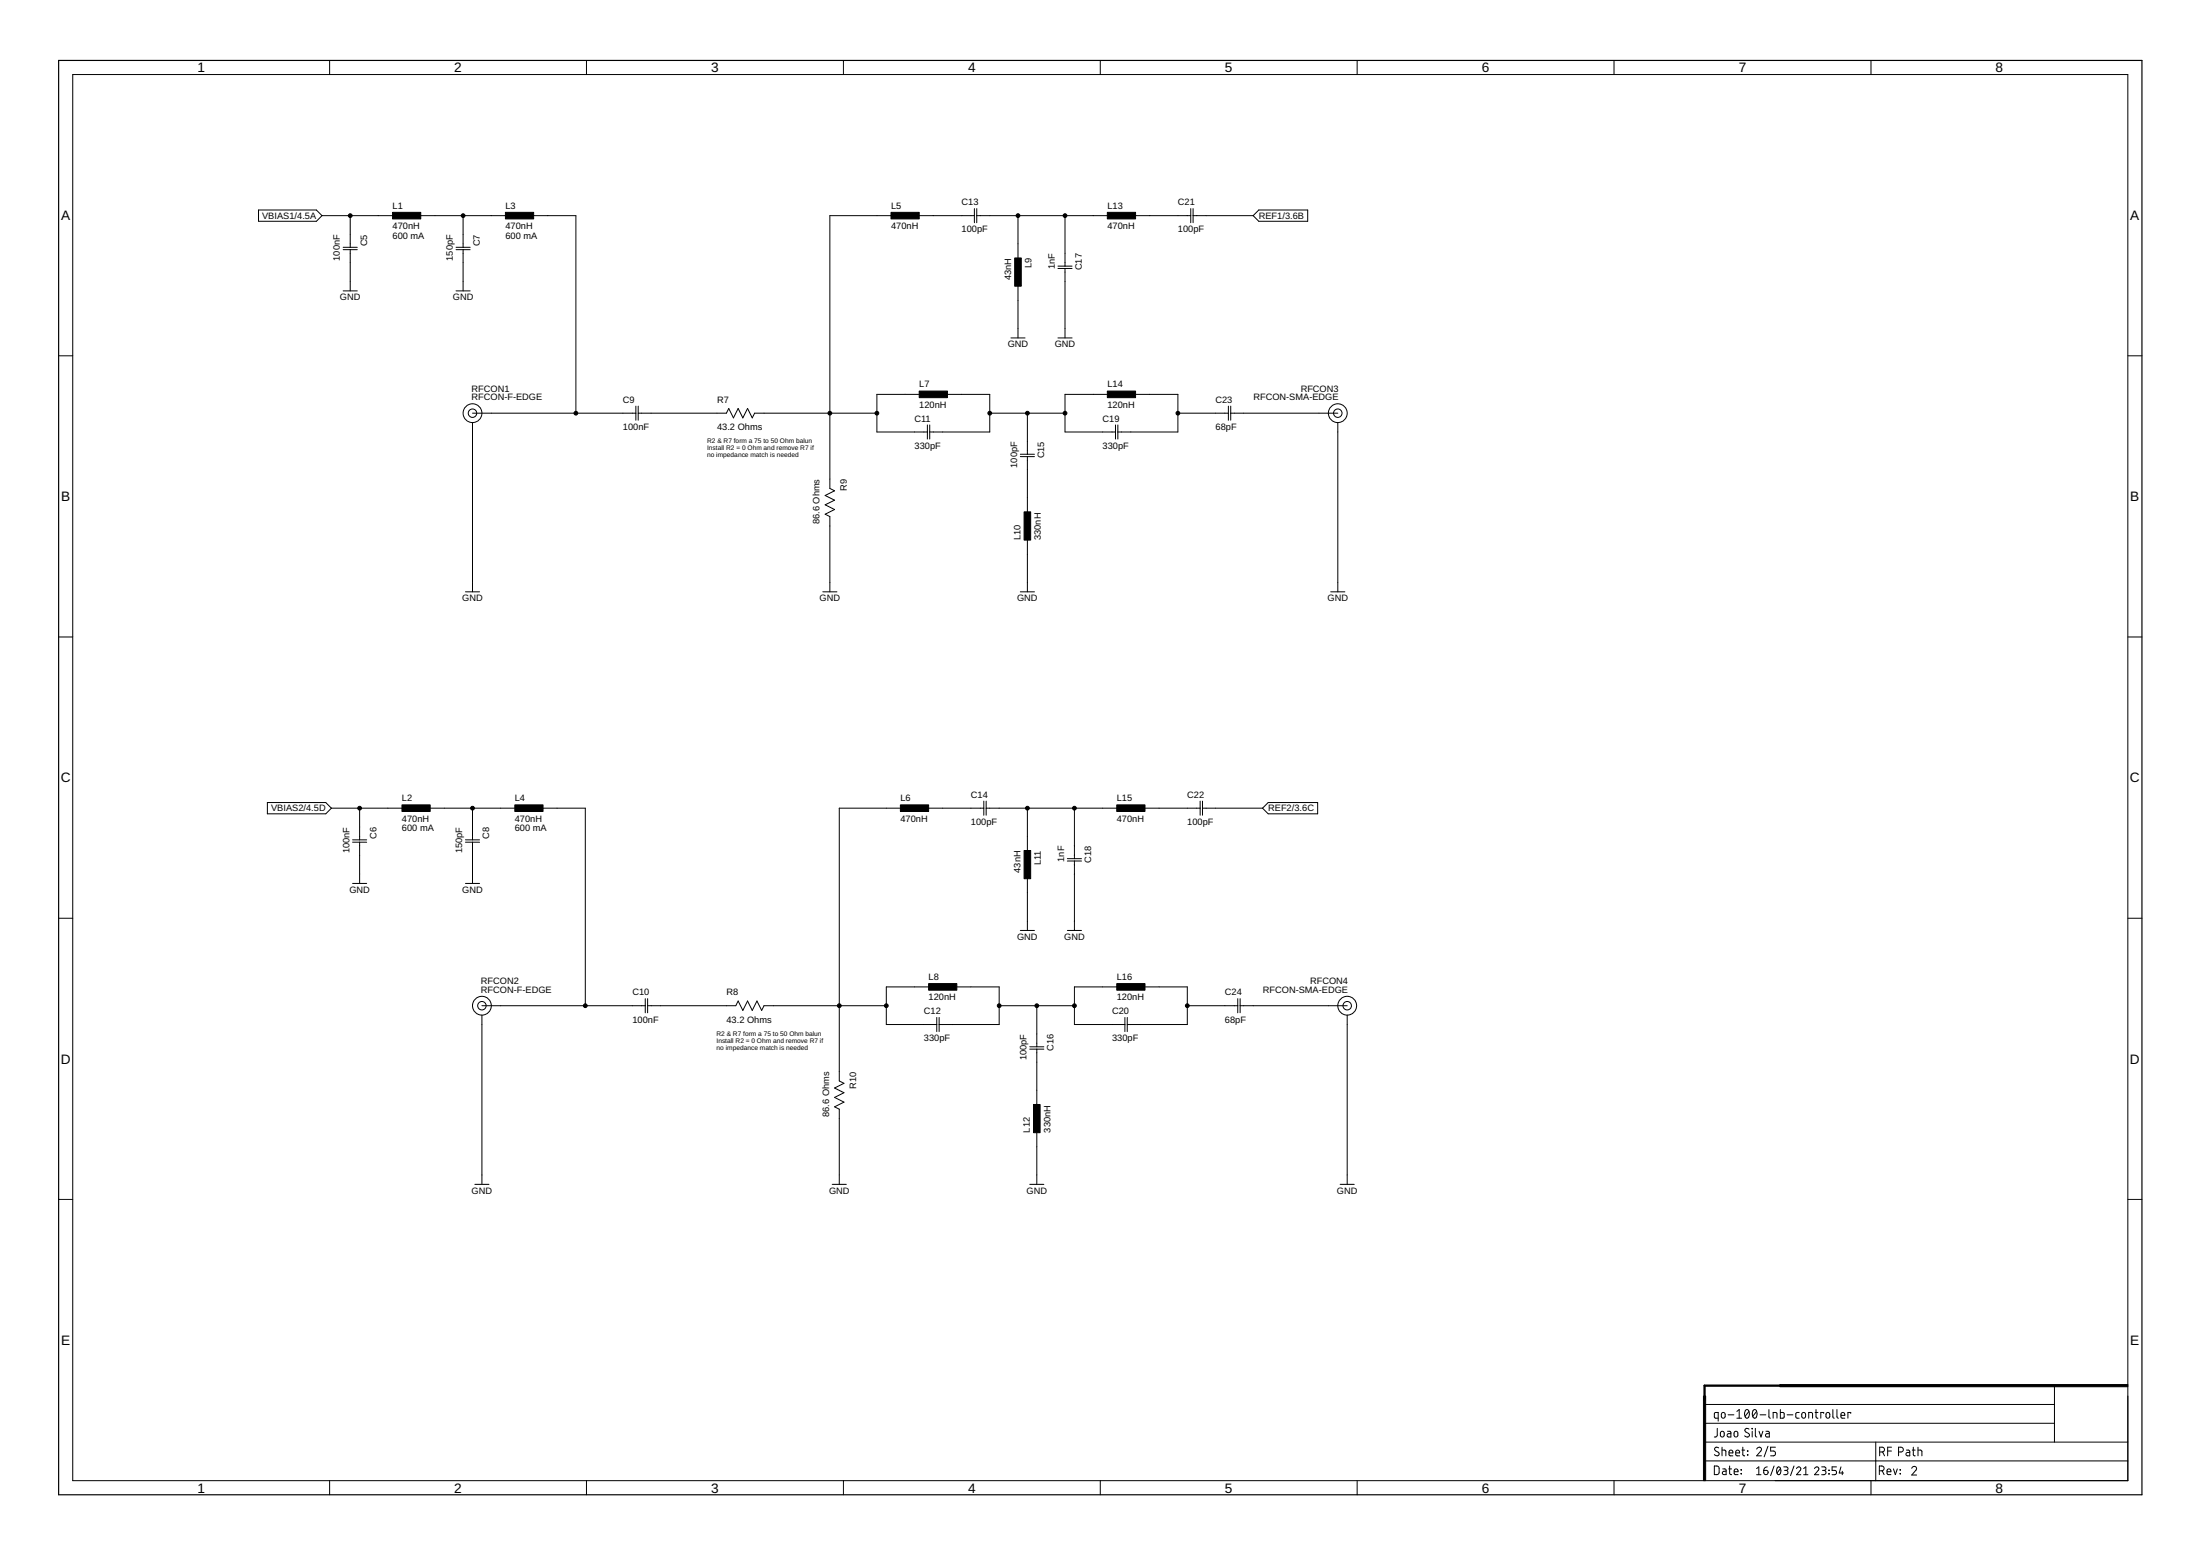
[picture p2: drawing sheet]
<svg xmlns="http://www.w3.org/2000/svg" width="594mm" height="420mm" viewBox="0 0 594 420" stroke-linecap="round" stroke-linejoin="round" font-family="sans-serif">
<g fill="none" stroke="#000" stroke-width=".27">
<path d="M89 16.3v3.8M158.4 16.3v3.8M227.8 16.3v3.8M297.1 16.3v3.8M366.5 16.3v3.8M435.8 16.3v3.8M505.2 16.3v3.8M19.6 20.1h555v379.7h-555zM69.8 56.7h15.6l1.6 1.5-1.6 1.6h-15.6zM87 58.2h20.3M94.6 58.2v8.6M112.4 58.2h25.4"/>
<path d="M125.1 58.2v8.6M142.8 58.2h12.7v53.4M241.9 58.2h-17.8v73.7l1.3 .6-2.6 1.3 2.6 1.3-2.6 1.2 2.6 1.3-2.6 1.3 1.3 .6v20.3M247 58.2h16.1M263.1 56.3v3.8M263.8 58.2h36.5M263.8 56.3v3.8M274.9 58.2v12.7M287.6 58.2v13.7M305.4 58.2h16.1M321.5 56.3v3.8M322.2 58.2h16.2"/>
<path d="M322.2 56.3v3.8M339.9 56.7h13.2v3.1h-13.2l-1.5-1.6zM92.7 66.8h3.8M92.7 67.4h3.8M92.7 78.5h3.8M94.6 67.4v11.1M123.1 66.8h3.9M123.1 67.4h3.9M123.1 78.5h3.9M125.1 67.4v11.1M274.9 76v15.2M285.7 71.9h3.8"/>
<path d="M285.7 72.5h3.8M287.6 72.5v18.7M15.8 96.1h3.8M273 91.2h3.8M285.7 91.2h3.8M574.6 96.1h3.8M127.6 111.6h44.1M127.6 114.1v45.7M171.7 109.7v3.8M172.3 111.6h23.9l.6-1.3 1.3 2.5 1.2-2.5 1.3 2.5 1.3-2.5 1.2 2.5 .7-1.2h33M172.3 109.7v3.8M249.5 106.5h-12.7v10.1h13.6"/>
<path d="M250.4 114.7v3.9M251.1 114.7v3.9M254.6 106.5h12.7v10.1h-16.2M267.3 111.6h20.3M277.4 111.6v11.1M300.3 106.5h-12.7v10.1h13.6M301.2 114.7v3.9M301.9 114.7v3.9M305.4 106.5h12.7v10.1h-16.2M318.1 111.6h13.6M331.7 109.7v3.8M332.3 111.6h29"/>
<path d="M332.3 109.7v3.8M361.3 114.1v45.7M275.5 122.7h3.8M275.5 123.3h3.8M277.4 123.3v16.2M125.7 159.8h3.8M222.2 159.8h3.8M275.5 159.8h3.8M277.4 144.6v15.2M359.3 159.8h3.9M15.8 172h3.8M574.6 172h3.8"/>
<path d="M72.2 216.7h15.8l1.5 1.5-1.5 1.6h-15.8zM89.5 218.2h20.3M97.1 218.2v8.6M114.9 218.2h25.4M127.6 218.2v8.6M145.4 218.2h12.7v53.4M244.4 218.2h-17.8v73.7l1.3 .6-2.5 1.3 2.5 1.3-2.5 1.2 2.5 1.3-2.5 1.3 1.2 .6v20.3M249.5 218.2h16.2M265.7 216.3v3.8M266.3 218.2h36.5M266.3 216.3v3.8M277.4 218.2v12.7"/>
<path d="M290.1 218.2v13.7M307.9 218.2h16.2M324.1 216.3v3.8M324.7 218.2h16.2M324.7 216.3v3.8M342.5 216.7h13.3v3.1h-13.3l-1.6-1.6zM95.2 226.8h3.8M95.2 227.4h3.8M95.2 238.5h3.8M97.1 227.4v11.1M125.7 226.8h3.8M125.7 227.4h3.8"/>
<path d="M125.7 238.5h3.8M127.6 227.4v11.1M277.4 236v15.2M288.2 231.9h3.8M288.2 232.5h3.8M290.1 232.5v18.7M15.8 247.9h3.8M275.5 251.2h3.8M288.2 251.2h3.8M574.6 247.9h3.8M130.1 271.6h44.1M130.1 274.1v45.7"/>
<path d="M174.2 269.7v3.8M174.9 271.6h23.8l.6-1.3 1.3 2.5 1.3-2.5 1.2 2.5 1.3-2.5 1.3 2.5 .6-1.2h33M174.9 269.7v3.8M252 266.5h-12.7v10.1h13.7M253 274.7v3.9M253.6 274.7v3.9M257.1 266.5h12.7v10.1h-16.2M269.8 271.6h20.3M280 271.6v11.1M302.8 266.5h-12.7v10.1h13.7M303.8 274.7v3.9M304.4 274.7v3.9"/>
<path d="M307.9 266.5h12.7v10.1h-16.2M320.6 271.6h13.6M334.2 269.7v3.8M334.9 271.6h28.9M334.9 269.7v3.8M363.8 274.1v45.7M278.1 282.7h3.8M278.1 283.3h3.8M280 283.3v16.2M128.2 319.8h3.8M224.7 319.8h3.8M278.1 319.8h3.8"/>
<path d="M280 304.6v15.2M361.9 319.8h3.8M15.8 323.9h3.8M574.6 323.9h3.8M460.3 379.2h94.5M554.8 374.2v15.2M89 399.8v3.8M158.4 399.8v3.8M227.8 399.8v3.8M297.1 399.8v3.8M366.5 399.8v3.8M435.8 399.8v3.8"/>
<path d="M460.3 394.5h114.3M460.3 389.4h114.3M460.3 384.3h94.5M462.9 395.9h.9l.4 .4v1.4l-.4 .5h-.9zM463.7 385.7v2l-.2 .2-.6 .1M464 382.9h-.8l-.2-.2v-1.1l.2-.2h.8v2.3M464.1 391a.58 .58 0 0 0-.9-.1 .58 .58 0 0 0 .1 .9l.7 .3a.54 .54 0 0 1 .2 .8 .54 .54 0 0 1-.8 .2l-.5-.3M464.7 386.7l.5-.2a.92 .92 0 0 1 .1 1.5h-.3l-.4-.3zM464.9 381.6l.5-.2a.92 .92 0 0 1 .2 1.5l-.7-.1zM465 391.6l.9 .1 .1 1.4M465 390.8v2.3M465.2 396.6l.7 .1 .2 .2v1.3h-.6a.46 .46 0 0 1-.4-.5 .46 .46 0 0 1 .4-.4h.6"/>
<path d="M466.5 386.5h.7l.2 .2v1.3h-.6a.46 .46 0 0 1-.4-.4 .46 .46 0 0 1 .4-.5h.6M466.6 382h1.6M466.8 396.6h.8M466.9 392.3h1a.54 .54 0 0 0-.3-.7 .54 .54 0 0 0-.7 .5l.1 .9 .9 .1M467.1 395.9v1.9l.1 .3 .4 .1M468.3 397.4h1a.54 .54 0 0 0-.3-.7 .54 .54 0 0 0-.7 .5l.1 .9 .9 .1M468.4 386.7l.5-.2a.92 .92 0 0 1 .1 1.5l-.6-.1zM468.7 392.3h1.1a.54 .54 0 0 0-.4-.7 .54 .54 0 0 0-.7 .5l.1 .9 1 .1M469 382.9h1.3M469 381.1l.6-.5v2.3M470.1 397.9l.2 .1zM470.1 396.8l.2 .2z"/>
<path d="M470.4 391.6h.7M470.6 390.8v2.1l.5 .2M471.4 380.8a.62 .62 0 0 1 .7-.1 .62 .62 0 0 1 .3 .8 .99 .99 0 0 1-.8 1.4 1.62 1.62 0 0 1-.2-2.1zM471.9 391.8l.1 .1zM471.9 392.8l.1 .1zM472.3 381.1l-1.1 1.3M472.3 385.9a.58 .58 0 0 0-.9-.1 .58 .58 0 0 0 0 .9l.7 .4a.58 .58 0 0 1 .1 .8 .58 .58 0 0 1-.9 0l-.2-.2M473.1 385.7l.1 .1zM473.2 386.5v1.5M473.5 380.8a.61 .61 0 0 1 .7-.1 .61 .61 0 0 1 .3 .8 .99 .99 0 0 1-.8 1.4 1.62 1.62 0 0 1-.2-2.1zM474 385.7v1.9l.4 .4M474.3 381.1l-1 1.3"/>
<path d="M474.3 396.6l.6-.5v2.1M474.3 398.2h1.2M474.4 391.3a.64 .64 0 0 1 .9-.5 .64 .64 0 0 1 .2 1l-1.1 1.3h1.3M475 386.5l.5 1.5 .5-1.5M475.3 382h1.5M476.3 397h.7a.59 .59 0 0 1 .4 .7 .59 .59 0 0 1-.6 .5 .59 .59 0 0 1-.5-.6zM476.9 386.5h.6l.3 .2v1.3h-.6a.46 .46 0 0 1-.5-.4 .46 .46 0 0 1 .5-.5h.6M477.2 396.1l-.7 .3-.2 .6M477.4 390.5l-1 2.9M477.7 380.6v2l.4 .3M478.8 382.9v-1.5l.9 .1 .1 1.4M479.1 395.9l-1 2.5"/>
<path d="M479.4 390.8h-1.3v1h.8a.66 .66 0 0 1 .5 .7 .66 .66 0 0 1-.5 .6h-.8M480 396.2a.67 .67 0 0 1 .8 .2 .67 .67 0 0 1 .1 .8 .67 .67 0 0 1-.1 .7 .67 .67 0 0 1-.8 .2 1.76 1.76 0 0 1 0-1.9zM480.8 380.6v2.3h.8l.2-.2v-1.1l-.2-.2h-.8M480.8 396.6l-1 1.1M481.7 396.1h.7a.48 .48 0 0 1 .4 .5 .48 .48 0 0 1-.4 .4h-.5M482.2 397a.58 .58 0 0 1 .6 .6 .58 .58 0 0 1-.6 .6h-.5M482.6 382h1.5M484.4 395.9l-.9 2.5M485.1 396.6a.58 .58 0 0 1 .9-.5 .58 .58 0 0 1 .1 .9l-1 1.2h1.2M485.8 381.4h-.6l-.3 .4 .2 1 .7 .1M486.7 381.6l.5-.2a.92 .92 0 0 1 .1 1.5h-.3l-.4-.3zM487 398.2h1.2"/>
<path d="M487 396.6l.6-.5v2.1M488.4 382.9v-1.5l.9 .1 .2 1.4M490 396.6a.58 .58 0 0 1 .8-.5 .58 .58 0 0 1 .2 .9l-1 1.2h1.2M490.1 381.4h.8M490.4 380.6v2l.1 .2 .4 .1M491.9 396.1h.7a.48 .48 0 0 1 .5 .5 .48 .48 0 0 1-.5 .4h-.5M492.5 381.7v-.3h-.8v1.5M492.5 397a.58 .58 0 0 1 .6 .6 .58 .58 0 0 1-.6 .6h-.6M493.2 381.6l.5-.2a.92 .92 0 0 1 .2 1.5h-.4l-.4-.3zM493.8 397.9l.2 .1zM493.8 397l.2 .1zM494.9 380.6l.1 2.1 .3 .2"/>
<path d="M495.9 396.1h-1.2v.9h.7a.59 .59 0 0 1 .5 .6 .59 .59 0 0 1-.5 .6h-.7M496 380.6v2l.4 .3M497.1 382.2h1.1a.55 .55 0 0 0-.4-.8 .55 .55 0 0 0-.7 .5l.1 .9 1 .1M497.1 396.1l-.4 1.6h1.1M497.5 397.3v.9M499.8 381.7v-.3h-.8v1.5M505.2 399.8v3.8M506.5 389.4v10.4M507.5 397.2h.6a.65 .65 0 0 0 .7-.7 .65 .65 0 0 0-.7-.6h-.6v2.3M507.6 392.1h.6a.65 .65 0 0 0 .7-.7 .65 .65 0 0 0-.7-.6h-.6v2.3M508.3 397.2l.5 1M508.4 392.1l.5 1"/>
<path d="M509.6 397.4h1a.54 .54 0 0 0-.4-.7 .54 .54 0 0 0-.6 .5l.1 .9 .9 .1M509.7 391.8h1.1M510.8 390.8h-1.1v2.3M511.3 396.6l.5 1.6 .5-1.6M512.7 392.1h.6a.65 .65 0 0 0 .7-.7 .65 .65 0 0 0-.7-.6h-.6v2.3M513.1 396.8l.1 .2zM513.1 397.9l.1 .1zM514.8 391.6h.7l.2 .3v1.2h-.6a.46 .46 0 0 1-.4-.4 .46 .46 0 0 1 .4-.5h.6M516.2 396.5a.65 .65 0 0 1 1-.5 .65 .65 0 0 1 .2 1l-1.2 1.3h1.3M516.4 391.6h.8M516.7 390.8v2.1l.5 .2M517.9 391.6l1 .1 .1 1.4"/>
<path d="M517.9 390.8v2.3"/>
<circle cx="127.6" cy="111.6" r="2.54"/>
<circle cx="127.6" cy="111.6" r="1.14"/>
<circle cx="361.3" cy="111.6" r="2.54"/>
<circle cx="361.3" cy="111.6" r="1.14"/>
<circle cx="130.1" cy="271.6" r="2.54"/>
<circle cx="130.1" cy="271.6" r="1.14"/>
<circle cx="363.8" cy="271.6" r="2.54"/>
<circle cx="363.8" cy="271.6" r="1.14"/>
</g>
<path d="M15.8 16.3h562.6v387.3h-562.6z" fill="none" stroke="#000" stroke-width=".32"/>
<g fill="#000" stroke="#000" stroke-width=".27">
<path d="M106 57.3h7.6v1.8h-7.6zM136.5 57.3h7.6v1.8h-7.6zM240.6 57.3h7.6v1.8h-7.6zM299 57.3h7.6v1.8h-7.6zM274 69.7h1.8v7.6h-1.8zM248.2 105.6h7.6v1.8h-7.6zM299 105.6h7.6v1.8h-7.6zM276.5 138.2h1.8v7.6h-1.8zM108.5 217.3h7.7v1.8h-7.7zM139 217.3h7.6v1.8h-7.6zM243.1 217.3h7.7v1.8h-7.7zM301.6 217.3h7.6v1.8h-7.6z"/>
<path d="M276.5 229.7h1.8v7.6h-1.8zM250.8 265.6h7.6v1.8h-7.6zM301.6 265.6h7.6v1.8h-7.6zM279.1 298.2h1.8v7.7h-1.8zM460 377h.6v22.8h-.6zM480.6 373.9h94v.6h-94z"/>
</g>
<path d="M523.8 374.2h-63.5v3.8" fill="none" stroke="#000" stroke-width=".61"/>
<g fill="#000" stroke="#000" stroke-width=".27">
<circle cx="94.6" cy="58.2" r=".51"/>
<circle cx="125.1" cy="58.2" r=".51"/>
<circle cx="274.9" cy="58.2" r=".51"/>
<circle cx="287.6" cy="58.2" r=".51"/>
<circle cx="155.5" cy="111.6" r=".51"/>
<circle cx="224.1" cy="111.6" r=".51"/>
<circle cx="236.8" cy="111.6" r=".51"/>
<circle cx="267.3" cy="111.6" r=".51"/>
<circle cx="277.4" cy="111.6" r=".51"/>
<circle cx="287.6" cy="111.6" r=".51"/>
<circle cx="318.1" cy="111.6" r=".51"/>
<circle cx="97.1" cy="218.2" r=".51"/>
<circle cx="127.6" cy="218.2" r=".51"/>
<circle cx="277.4" cy="218.2" r=".51"/>
<circle cx="290.1" cy="218.2" r=".51"/>
<circle cx="158.1" cy="271.6" r=".51"/>
<circle cx="226.6" cy="271.6" r=".51"/>
<circle cx="239.3" cy="271.6" r=".51"/>
<circle cx="269.8" cy="271.6" r=".51"/>
<circle cx="280" cy="271.6" r=".51"/>
<circle cx="290.1" cy="271.6" r=".51"/>
<circle cx="320.6" cy="271.6" r=".51"/>
</g>
<g font-size="3.7">
<text x="53.3" y="19.5">1</text>
<text x="122.7" y="19.5">2</text>
<text x="192" y="19.5">3</text>
<text x="261.4" y="19.5">4</text>
<text x="330.8" y="19.5">5</text>
<text x="400.2" y="19.5">6</text>
<text x="469.5" y="19.5">7</text>
<text x="538.9" y="19.5">8</text>
<text x="16.5" y="59.4">A</text>
<text x="575.3" y="59.4">A</text>
<text x="16.5" y="135.3">B</text>
<text x="575.3" y="135.3">B</text>
<text x="16.4" y="211.3">C</text>
<text x="575.2" y="211.3">C</text>
<text x="16.4" y="287.2">D</text>
<text x="575.2" y="287.2">D</text>
<text x="16.5" y="363.1">E</text>
<text x="575.3" y="363.1">E</text>
<text x="53.3" y="403">1</text>
<text x="122.7" y="403">2</text>
<text x="192" y="403">3</text>
<text x="261.4" y="403">4</text>
<text x="330.8" y="403">5</text>
<text x="400.2" y="403">6</text>
<text x="469.5" y="403">7</text>
<text x="538.9" y="403">8</text>
</g>
<g font-size="2.5">
<text x="70.8" y="59.1">VBIAS1/4.5A</text>
<text x="106" y="56.3">L1</text>
<text x="136.5" y="56.3">L3</text>
<text x="240.6" y="56.3">L5</text>
<text x="259.7" y="55.5">C13</text>
<text x="299" y="56.3">L13</text>
<text x="318.1" y="55.5">C21</text>
<text x="339.9" y="59.1">REF1/3.6B</text>
<text x="106" y="64.4">600 mA</text>
<text x="106" y="61.9">470nH</text>
<text x="136.5" y="64.4">600 mA</text>
<text x="136.5" y="61.9">470nH</text>
<text x="240.6" y="61.9">470nH</text>
<text x="259.7" y="62.8">100pF</text>
<text x="299" y="61.9">470nH</text>
<text x="318.1" y="62.8">100pF</text>
<text x="91.8" y="70.4" transform="rotate(-90 91.8 70.4)">100nF</text>
<text x="99.1" y="66.5" transform="rotate(-90 99.1 66.5)">C5</text>
<text x="122.3" y="70.4" transform="rotate(-90 122.3 70.4)">150pF</text>
<text x="129.6" y="66.5" transform="rotate(-90 129.6 66.5)">C7</text>
<text x="273" y="75.6" transform="rotate(-90 273 75.6)">43nH</text>
<text x="278.5" y="72.5" transform="rotate(-90 278.5 72.5)">L9</text>
<text x="284.8" y="72.7" transform="rotate(-90 284.8 72.7)">1nF</text>
<text x="292.1" y="73" transform="rotate(-90 292.1 73)">C17</text>
<text x="91.8" y="81.1">GND</text>
<text x="122.3" y="81.1">GND</text>
<text x="272.1" y="93.8">GND</text>
<text x="284.8" y="93.8">GND</text>
<text x="127.3" y="105.7">RFCON1</text>
<text x="248.2" y="104.6">L7</text>
<text x="299" y="104.6">L14</text>
<text x="351.2" y="105.7">RFCON3</text>
<text x="127.3" y="108">RFCON-F-EDGE</text>
<text x="168.2" y="108.8">C9</text>
<text x="193.6" y="108.8">R7</text>
<text x="247" y="113.9">C11</text>
<text x="248.2" y="110.1">120nH</text>
<text x="297.7" y="113.9">C19</text>
<text x="299" y="110.1">120nH</text>
<text x="328.2" y="108.8">C23</text>
<text x="338.5" y="108">RFCON-SMA-EDGE</text>
<text x="168.2" y="116.1">100nF</text>
<text x="193.6" y="116.1">43.2 Ohms</text>
<text x="328.2" y="116.1">68pF</text>
<text x="247" y="121.2">330pF</text>
<text x="282" y="123.8" transform="rotate(-90 282 123.8)">C15</text>
<text x="297.7" y="121.2">330pF</text>
<text x="274.7" y="126.3" transform="rotate(-90 274.7 126.3)">100pF</text>
<text x="228.6" y="132.5" transform="rotate(-90 228.6 132.5)">R9</text>
<text x="221.3" y="141.6" transform="rotate(-90 221.3 141.6)">86.6 Ohms</text>
<text x="275.6" y="145.8" transform="rotate(-90 275.6 145.8)">L10</text>
<text x="281.1" y="145.8" transform="rotate(-90 281.1 145.8)">330nH</text>
<text x="124.8" y="162.4">GND</text>
<text x="221.3" y="162.4">GND</text>
<text x="274.7" y="162.4">GND</text>
<text x="358.5" y="162.4">GND</text>
<text x="262.2" y="215.5">C14</text>
<text x="320.6" y="215.5">C22</text>
<text x="73.2" y="219.1">VBIAS2/4.5D</text>
<text x="108.5" y="221.9">470nH</text>
<text x="108.5" y="216.3">L2</text>
<text x="139" y="221.9">470nH</text>
<text x="139" y="216.3">L4</text>
<text x="243.1" y="221.9">470nH</text>
<text x="243.1" y="216.3">L6</text>
<text x="301.6" y="221.9">470nH</text>
<text x="301.6" y="216.3">L15</text>
<text x="342.4" y="219.1">REF2/3.6C</text>
<text x="101.7" y="226.5" transform="rotate(-90 101.7 226.5)">C6</text>
<text x="108.5" y="224.4">600 mA</text>
<text x="132.1" y="226.5" transform="rotate(-90 132.1 226.5)">C8</text>
<text x="139" y="224.4">600 mA</text>
<text x="262.2" y="222.8">100pF</text>
<text x="320.6" y="222.8">100pF</text>
<text x="94.3" y="230.4" transform="rotate(-90 94.3 230.4)">100nF</text>
<text x="124.8" y="230.4" transform="rotate(-90 124.8 230.4)">150pF</text>
<text x="281.1" y="233.7" transform="rotate(-90 281.1 233.7)">L11</text>
<text x="287.4" y="232.7" transform="rotate(-90 287.4 232.7)">1nF</text>
<text x="294.7" y="233" transform="rotate(-90 294.7 233)">C18</text>
<text x="275.6" y="235.6" transform="rotate(-90 275.6 235.6)">43nH</text>
<text x="94.3" y="241.1">GND</text>
<text x="124.8" y="241.1">GND</text>
<text x="274.7" y="253.8">GND</text>
<text x="287.4" y="253.8">GND</text>
<text x="129.9" y="268">RFCON-F-EDGE</text>
<text x="129.9" y="265.7">RFCON2</text>
<text x="170.8" y="268.8">C10</text>
<text x="196.2" y="268.8">R8</text>
<text x="250.8" y="264.6">L8</text>
<text x="301.6" y="264.6">L16</text>
<text x="330.8" y="268.8">C24</text>
<text x="341" y="268">RFCON-SMA-EDGE</text>
<text x="353.8" y="265.7">RFCON4</text>
<text x="249.5" y="273.9">C12</text>
<text x="250.8" y="270.1">120nH</text>
<text x="300.3" y="273.9">C20</text>
<text x="301.6" y="270.1">120nH</text>
<text x="170.8" y="276.1">100nF</text>
<text x="196.2" y="276.1">43.2 Ohms</text>
<text x="249.5" y="281.2">330pF</text>
<text x="300.3" y="281.2">330pF</text>
<text x="330.8" y="276.1">68pF</text>
<text x="277.2" y="286.3" transform="rotate(-90 277.2 286.3)">100pF</text>
<text x="284.5" y="283.8" transform="rotate(-90 284.5 283.8)">C16</text>
<text x="231.2" y="293.9" transform="rotate(-90 231.2 293.9)">R10</text>
<text x="223.9" y="301.6" transform="rotate(-90 223.9 301.6)">86.6 Ohms</text>
<text x="278.1" y="305.8" transform="rotate(-90 278.1 305.8)">L12</text>
<text x="283.6" y="305.8" transform="rotate(-90 283.6 305.8)">330nH</text>
<text x="127.4" y="322.4">GND</text>
<text x="223.9" y="322.4">GND</text>
<text x="277.2" y="322.4">GND</text>
<text x="361" y="322.4">GND</text>
</g>
<g font-size="1.8">
<text x="190.9" y="119.7">R2 &amp; R7 form a 75 to 50 Ohm balun</text>
<text x="190.9" y="121.6">Install R2 = 0 Ohm and remove R7 if</text>
<text x="190.9" y="123.5">no impedance match is needed</text>
<text x="193.5" y="279.7">R2 &amp; R7 form a 75 to 50 Ohm balun</text>
<text x="193.5" y="281.6">Install R2 = 0 Ohm and remove R7 if</text>
<text x="193.5" y="283.5">no impedance match is needed</text>
</g>
</svg>
